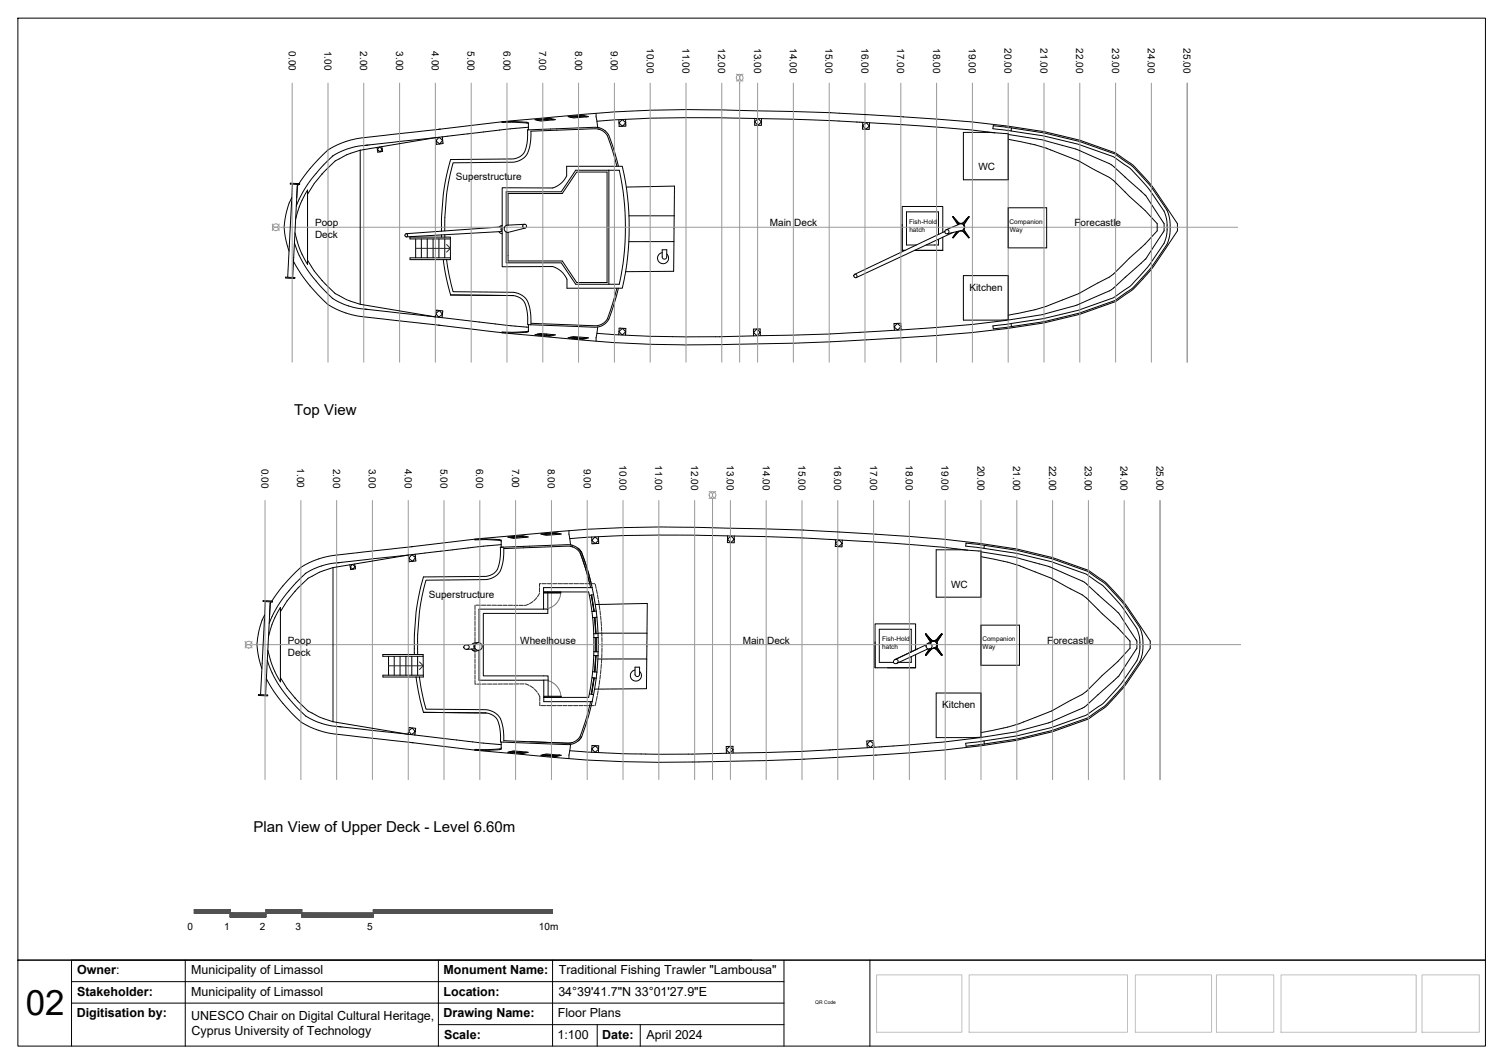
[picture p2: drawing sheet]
<svg xmlns="http://www.w3.org/2000/svg" width="420mm" height="297mm" viewBox="0 0 420 297" stroke-linecap="round" stroke-linejoin="round" font-family="sans-serif">
<!-- layer: Line (0.05) -->
<g fill="none" stroke="#000" stroke-width=".28">
<path d="M5 5.1h410v262.9h-410zM121.6 38.4l-21 3.5M121.7 38.4l-19.8 2.2M122.5 36.1l18.5-2.2 22.1-2a374.5 374.5 0 0 1 47.8-1l20.7 .5 10.6 .6a450.7 450.7 0 0 1 47.6 4.5l2.3 .3 9.5 2.3 10.1 3.6 4.8 3.4 4.9 5.2 7.5 11.1v2l-3.1 4.7-4.4 6.4-4.9 5.3-4.8 3.4-10.1 3.5a124.2 124.2 0 0 1-20.1 4 548.3 548.3 0 0 1-39.5 3.2l-20.2 .9-25.3 .5a355 355 0 0 1-24.5-.6l-29.5-2.6-20-2.3M123 36.1l-15.6 1.7a47.1 47.1 0 0 0-10 1.5 17 17 0 0 0-9.6 6.4l-2 2.4-2.3 3.2M123.5 38.2l.2 .9-1.1-.8-.8 1.1 1 .8-.9 .1-.2-1.9M123.5 38.2l-1.8 .2M123.7 39.1l.1 1-1 .1zM147.6 34.5l-4.3-.4-3 .1v-.2a24.4 24.4 0 0 1 7.3 .3v1.9M147.6 35.5l-24.1 2.7M149.5 33.4l4-.4 1.6 .4-4.1 .4zM153.8 33.3l-3.6 .3"/>
<path d="M154.6 33.5l-1-.3-3.6 .3M158.7 32.6l3.8-.4 1.9 .4-4.2 .3zM163.1 32.4l-3.7 .4M163.9 32.6a4.1 4.1 0 0 0-2.7-.1l-2 .2M166.5 31.7l.5 3.9M166.8 33.9l14.5-.9 10.5-.2 29.5 .5 18.9 .8a575.1 575.1 0 0 1 37.7 3M167.1 36a3.7 3.7 0 0 1 3 2.9l2.2 7.5M167.6 36.2l-1.4-.3-17.9 .7a10.4 10.4 0 0 1-1.7 7.3 5.8 5.8 0 0 1-3.2 1.4l-16.8 .2-.9 3.3-1 5.7-.4 6.2-.1 3.8M173.8 33.4l1 .9-.9 .9-1-.9zM174.8 33.3v1.9h-.9l-.9 .1-.1-1.9M210.8 34l1-.9 .9 .9-.9 1zM210.8 33.1v1.9h.4h1.5v-1.9"/>
<path d="M241 35.1l1-.9 .9 1-1 .9zM241 34.1l-.1 1.9 .2 .1h1.7l.1-1.8M269.1 37h7.3l5.2 .3v12.9h-12.5zM281.6 37.5a72.3 72.3 0 0 1 15.9 3.3l3.4 .9 4.9 2.2a16.5 16.5 0 0 1 8.6 5.6l5.7 5.1 5.1 7.8v2l-5.1 7.8-5.8 5.2a16.4 16.4 0 0 1-8.5 5.6l-4.1 1.8M281.6 38.9l7.5 1.5 3.2 1 9.1 3.5 4.1 2.4a20.1 20.1 0 0 1 8.8 6.3l5.6 5.2 3.4 3.6v2l-3.4 3.7-4.4 4-4.4 4.4-1.2 .9-8.5 4.6a68.3 68.3 0 0 1-16.5 5.4l-3.3 .6M282.6 35.7l-5.1-.6-.1 .8 5 .7M282.6 35.7l9.1 1.4 9.8 2.4 10 3.5 2.1 1.6a27.4 27.4 0 0 1 6.1 5.5l1.8 2 3 4.4a11.7 11.7 0 0 1 1.7 11.3l-4.7 7-2.9 3.3a17.2 17.2 0 0 1-5 4.2l-2.1 1.6a104.1 104.1 0 0 1-28.9 7.3l-.2-.9a102 102 0 0 0 21.3-4.5l7.3-2.7 1-.6a26.8 26.8 0 0 0 7.9-7.2l1.3-1.4 4-5.9a12.4 12.4 0 0 0 0-9.1l-4-5.9-1.7-1.9a26.9 26.9 0 0 0-7.6-6.8l-.9-.6a123.5 123.5 0 0 0-19.5-5.8l-9.1-1.3zM81.1 51.1l2.6 .2v.2l-2.6-.1zM81.5 55.2a17.3 17.3 0 0 0-.7 14.9M81.7 51.4l-1.3 26M83.1 51.5l-1.3 26M83.4 51.5l-.3 .5"/>
<path d="M90.9 47.6l-3.1 3.6-1.9 3M93 43.5a36.6 36.6 0 0 0-10.2 14M100.6 41.9a30 30 0 0 0-7.1 3.2l-2.6 2.5M100.6 41.9v43M102.8 40.5a20.5 20.5 0 0 0-10 3.1M106 41l.8 .6-.6 .8-.8-.6zM106.7 40.9l.2 1.4-1.4 .2-.2-1.3M140.3 52.4l14.1 .1a6.4 6.4 0 0 0 3.9-3.4v-2.7h15.5a76.1 76.1 0 0 1 0 34.1h-15.4a4.6 4.6 0 0 0-1.6-4.8l-1.2-.8-1.2-.5-14.1 .1zM170.1 47.5v31.9M172.8 46.4l-1.1-3.8a18.5 18.5 0 0 0-1.9-5.3 4.4 4.4 0 0 0-4.1-1.8l-18.3 .8a9.9 9.9 0 0 1-1.5 6.9l-1 .7-1.5 .5-17.5 .1-1.2 4.9-.7 3.8a59.4 59.4 0 0 0-.7 10.2v1.1M175 52.2l13.4-.2-.1 8.2M281.6 58h10.8v11.2h-10.8z"/>
<path d="M79.8 77.4l2.6 .1v.3l-2.6-.2zM82 73a43.6 43.6 0 0 0 9.6 12 23.8 23.8 0 0 0 11.1 3.6l20.3 2.2M82.3 67.8a34.6 34.6 0 0 0 10.7 15.6M82.6 61.1a26.3 26.3 0 0 1 3.3-8v20.7a27.1 27.1 0 0 1-3.5-8.8M85.9 72.7l1.9 3 3.1 3.6M90.9 79.3l2.8 2.7a22.7 22.7 0 0 0 6.9 2.9M113.5 65.2l26.6-1.8v1.2l-.2 .1-26.4 1.4M116.1 66.7v5.3M117.7 66.7v5.3M119.4 66.7v5.3M121 66.7v5.3M122.6 66.7v5.3"/>
<path d="M123.3 65.6v.6M123.8 72.5l.9 5 1.2 4.8 17.5 .2a4.2 4.2 0 0 1 3.8 4.3l.2 3.8 .9 .1M124.2 66.7v5.3M124.2 65.5l.1 .7M124.3 66.2h-9.8v.5h11.3M124.3 66.2h1.5v6.3h-1M124.8 72.5l.7 4.5 1.1 4.4 16.8 .2a5.1 5.1 0 0 1 4.7 5.2l.2 3.5 18.2 .6a3.9 3.9 0 0 0 3.2-1.9l2.6-8.5M125.8 72h-11.2v.5h10.2M139.4 64.7l.9 .5M140.3 62.9l-.9 .5M141.4 63v-9.5h15.4l4-6h12.2a74.7 74.7 0 0 1 0 31.9h-12.2l-4-6h-15.4v-8.6M141.9 62.8a1.03 1.03 0 0 0-1.1 1.1 1.03 1.03 0 0 0 1.1 1"/>
<path d="M141.9 62.9v-8.9h15.2l4-6h8.5v30.9h-8.5l-4-6h-15.2v-8M146.5 62.6l-4.6 .3M146.7 63.7l-4.8 1.2M175.7 67.5l12.6-.1-.1 8.3-13.4 .1M175.7 60.2h12.6M185 69.7h1.3v1.4a.76 .76 0 0 1-.2 1 .76 .76 0 0 1-1 0zM185 70.5a1.55 1.55 0 0 0-1.2 2.1 1.55 1.55 0 0 0 2.3 .7 1.55 1.55 0 0 0 .2-2.4M188.3 60.2v7.2M252 69.9h.8M252 62.7v7.2M262.2 65.5v-6.4h-9v9.3h2.8M262.2 66.8v1.6h-3.5"/>
<path d="M263.4 64.9v-7.3h-11.4v12.3M263.4 66.2v3.7h-7.9M263.9 64.6l-25.1 12M264.3 64.1a.59 .59 0 0 0-.3 .8 .59 .59 0 0 0 .7 .4M264.3 64.1l3.5-1.4a.99 .99 0 0 1 1.6 .4 .99 .99 0 0 1-1.1 1.3l-3.6 .9a.59 .59 0 0 0 .4-.8 .59 .59 0 0 0-.8-.4zM266.1 60.5l1.5 2.2h.1l-.5-.9 .5 .5M266.1 66.3l.2 .1M266.1 60.5l1.1 1.3M266.2 64.9l-27 12.6M266.3 60.4l-.2 .1M266.3 60.4l1.5 1.7M266.3 60.4l1 1.4"/>
<path d="M267.2 65l-1.1 1.3M267.2 64.7l-1.1 1.6M267.3 65.1l-1 1.3M267.4 64.7l-.2 .3M267.8 64.7l-.1-.1-.5 .4M267.8 62.1a1.13 1.13 0 0 0 1.3 0 .87 .87 0 0 1-1.3 0zM267.8 64.7l-1.5 1.7M268.5 64.4l.7 .2M269.1 62.7h.1M269.1 76.9h12.5v12.4l-12.5 .1zM269.1 64.7l1.5 1.7M269.2 64.6l.4 .5 .1-.1"/>
<path d="M269.2 62.7a.85 .85 0 0 1 0 1.4 .97 .97 0 0 0 0-1.4zM269.2 64.6l-.1 .1a1.13 1.13 0 0 0-1.3 0M269.2 64.1l.5 .9M269.3 64.1l1.4 2.2M269.6 61.8l1-1.4-1.5 1.7M269.6 65.1l1 1.3M269.7 61.8h-.1l-.4 .5M269.7 65l1 1.3M269.7 61.8l-.5 .9M270.6 60.4l.1 .1M270.7 66.3l-.1 .1M270.7 60.5l-1 1.3"/>
<path d="M270.7 60.5l-1.4 2.3M92.8 83.3a20.5 20.5 0 0 0 10 3.1M100.6 84.9l21 3.6M101.9 86.3l19.7 2.2M121.6 88.5l.2-1.9h.4l1.5 .2-.2 1.9M121.6 88.5l1.9 .2M121.7 87.5l1.1-.8 .8 1-1.1 .9zM123.5 88.7l24.1 2.7M147.6 92.4l-4.3 .4-3-.1v.2l3 .1 4.3-.4M147.6 90.6v2M148.3 90.7h.1M149.5 93.5l1.5-.4 4.1 .4-1.6 .4z"/>
<path d="M150 93.4l3.6 .3 1-.3M150.2 93.3l1.3 .1M151.5 93.1v.3l1.1 .1 .1-.3M152.7 93.5l1.1 .1M158.7 94.3l1.5-.3 4.2 .3-1.5 .4zM159.2 94.2l3.4 .3 1.3-.2a4.1 4.1 0 0 1-2.7 .1zM159.4 94.1l3.7 .4M167 91.3l-.5 3.9M172.8 80.5l-1.2 4.3a14 14 0 0 1-1.8 4.7 4.6 4.6 0 0 1-4.6 1.8l-16.9-.6M172.9 93.5l.1-1.9h.4l1.4 .1v1.9M172.9 92.5l1-.8 .9 .9-1 .9zM211.4 91.8l1 1-.9 .9-1-.9z"/>
<path d="M212.4 93.7v-1.8l-.2-.1-1.7 .1v1.9M250.7 90.3l1 .9-.9 1-1-.9zM251.7 92.1l-.1-1.9-1.9 .1 .2 1.9M282.4 90.3l-5 .7 .1 .8 5.1-.6M301.6 84.8l-1.1 .5a91 91 0 0 1-19.4 4.1l-8.9 1.1-9.6 .8-30.9 1.9-30.7 .8-9.4 .1-9.9-.2-14.9-.8M93 158.5a28.4 28.4 0 0 0-7.1 3.1l-2.6 2.5M93 158.5v43M95.2 157a20.4 20.4 0 0 0-9.9 3.1M98.4 157.6l.8 .5-.6 .8-.7-.6zM99.1 157.4l.2 1.4-1.3 .2-.3-1.3M114 155l-21 3.5M114.1 154.9l-19.8 2.2"/>
<path d="M115.4 152.6l-20.3 2.2a23.7 23.7 0 0 0-11 3.6 45.1 45.1 0 0 0-8.2 9.4M116 154.7l.1 1-1.1-.9-.8 1.1 1.1 .8-1 .1-.2-1.9M116 154.7l-1.9 .2M116.1 155.7l.1 .9-.9 .1zM139.6 150.9l.4 .1M139.6 150.9l-3.9-.3-3 .1v-.2a24 24 0 0 1 7.3 .3v2M139.8 152.8a10.7 10.7 0 0 1-1.3 6.7 4.3 4.3 0 0 1-2.7 1.4l-17.5 .2-1.7 7.3a58.1 58.1 0 0 0-.9 10.2l.1 4.1M139.8 152.8l18.3-.7a4.5 4.5 0 0 1 4.4 2.1M140 152l-24 2.7M140.7 152.7l-.9 .1M141.9 149.9l4-.4 1.7 .4-4.2 .4zM146.2 149.8l-3.6 .3"/>
<path d="M147 150l-1-.3-3.6 .4M151.1 149.1l3.8-.4 1.9 .4-4.1 .3zM155.5 149l-3.7 .3M156.3 149.1a4.2 4.2 0 0 0-2.7-.1l-2 .2M158.9 148.2l.5 3.9M159.2 150.4l14.5-.9 10.6-.1 29.4 .4 18.9 .8a574.2 574.2 0 0 1 37.7 3M159.5 152.5a4.2 4.2 0 0 1 2.6 1.9M160 152.7l-1.4-.2-17.9 .6a11.3 11.3 0 0 1-1.5 7.1 5.5 5.5 0 0 1-3.4 1.6l-16.8 .2-1.7 7.9a59.1 59.1 0 0 0-.6 10.1v2.7M162.1 154.4l1.5 4.4 1.4 5.2M162.1 154.4l1.5 4.2 1.1 4.3M166.2 149.9l1 .9-.9 1-1-.9zM167.2 149.8l.1 1.9-1.9 .1-.1-1.9"/>
<path d="M203.2 150.5l1-.9 .9 1-.9 .9zM203.3 149.6l-.1 1.9h.4h1.5v-1.9M224.3 148l10.3 .5a451.8 451.8 0 0 1 47.6 4.5l2.3 .4 9.5 2.3 10.1 3.5 4.8 3.5 4.9 5.2 7.5 11.1v2l-3.1 4.6-4.4 6.4-4.9 5.3-4.8 3.4-10.1 3.6a123 123 0 0 1-20.1 3.9 548.3 548.3 0 0 1-39.5 3.2l-10 .5a975.2 975.2 0 0 1-50.6 .7 669.2 669.2 0 0 1-44.3-3.6l-14.6-1.7M224.3 148h-.2a747.7 747.7 0 0 0-55-.5l-13.6 .9-20.4 1.9-20.2 2.3M233.4 151.6l1-.9 .9 1-1 .9zM233.4 150.7l.1 1.9 1.7 .1 .1-1.9M261.5 153.5h7.3l5.2 .3v12.9h-12.5zM274 154.1a71.5 71.5 0 0 1 15.9 3.2l3.4 .9 9.7 4.3 9.5 8.7 5.1 7.8v2l-5.1 7.8-9.5 8.6-8.9 3.9M274 155.4l7.5 1.5 3.2 1 9.1 3.5 4.1 2.4a20.1 20.1 0 0 1 8.8 6.3l5.6 5.2 3.4 3.7v2l-3.4 3.6-4.4 4-4.4 4.4-1.2 .9-4.4 2.3a37.4 37.4 0 0 1-8.7 4.1 65 65 0 0 1-15.2 4.2M275 152.2l-5.1-.6-.1 .8 5.1 .7M275 152.2l9.1 1.4 9.8 2.4 10 3.5 2.1 1.6a27.4 27.4 0 0 1 6.1 5.5l1.8 2 3 4.4a11.7 11.7 0 0 1 1.7 11.3l-4.7 7-2.9 3.3a17.2 17.2 0 0 1-5 4.2l-2.1 1.6a104.2 104.2 0 0 1-28.9 7.3l-.1-.9a102.3 102.3 0 0 0 21.2-4.5l7.3-2.6 1-.7a27.1 27.1 0 0 0 7.9-7.1l5.3-7.4a12.4 12.4 0 0 0 0-9l-4-5.9-1.7-2a26.9 26.9 0 0 0-7.6-6.8l-.9-.5a123.5 123.5 0 0 0-19.5-5.8l-9-1.4zM73.5 167.7l2.6 .1v.2l-2.6-.1z"/>
<path d="M73.9 171.7a17.5 17.5 0 0 0-.7 14.9M74.1 167.9l-1.3 26M75 177.7a24.9 24.9 0 0 1 3.3-8.1v20.8a26.3 26.3 0 0 1-3.5-8.9M75.5 168l-1.3 26M75.8 168l-.3 .5M79.5 168.9l-1.2 1.8M83.3 164.1l-3.1 3.7-.7 1.1M85.4 160a36.6 36.6 0 0 0-10.2 14M133.6 179.4l-1.1 .1-.6 .4M151.8 165.3h4.9v.3h-4.9zM151.8 165.6v4.5M153 165.6v4.5"/>
<path d="M164.7 166.2l.7 4.5M165.2 162.9l-1.1-3.8a17.9 17.9 0 0 0-1.9-5.3l-.7-.7a4 4 0 0 1 1.4 2.2l1.3 3.9 1.2 4.8M165.2 166.1l.7 4.6M165.2 166.1l.8 4.6M165.3 166.1l.7 4.6M165.6 172.4l.3 4.5M165.8 166l.8 4.6M165.9 178v3.9M166.1 172.4l.3 4.5M166.2 172.4l.3 4.5M166.3 168.7l14.5-.2-.1 8.3M166.5 178v4"/>
<path d="M166.8 172.3l.3 4.6M167.1 176.8h13.6M167.1 178v4M180.7 176.8v7.2M244.5 179.2v7.2M258.6 177l1.6 1.7M258.6 177l1.4 2.3M258.6 177l1 1.4M258.7 177l1 1.3M258.7 177h-.1M258.7 177l1.5 1.7M258.8 179.9l-8.8 4.3"/>
<path d="M259.2 179.6l1-.4a1 1 0 0 1 1.6 .5 1 1 0 0 1-1.1 1.3l-1 .2M260.1 178.8l.8 .2 .7-.2M260.1 178.8l-.5-.4 .5 .8h-.1M260.2 178.7a1.16 1.16 0 0 0 1.4 0M260.2 178.7a1.16 1.16 0 0 0 1.4 0v.1l-.7 .2-.8-.2zM260.2 178.7l-.1 .1M261.5 179.2h.1M261.6 179.3a.97 .97 0 0 1 0 1.3M261.6 179.3a.82 .82 0 0 1 0 1.3 .97 .97 0 0 0 0-1.3zM261.6 178.7v.1M261.6 179.3h.1M261.7 179.3a1.01 1.01 0 0 1 0 1.3"/>
<path d="M262.1 178.4l-.5 .4M262.1 178.4l-.5 .9M263 177l-1.4 1.7M263 177h.2M263.2 177l-1.1 1.4M263.2 177l-1.5 2.3M274 174.5h10.8v11.2h-10.8zM72.2 193.9l2.6 .1v.3l-2.6-.2zM74.4 189.5a42.6 42.6 0 0 0 9.7 12.1 23.8 23.8 0 0 0 11 3.5l20.3 2.3M74.7 184.3a34.8 34.8 0 0 0 10.7 15.6 19.9 19.9 0 0 0 9.8 3M78.3 189.2l1.9 3 2.2 2.6M82.4 194.8v.1"/>
<path d="M82.4 194.9l.9 .9M83.3 195.9l2.8 2.6a24.9 24.9 0 0 0 6.9 3M108.5 183.2v5.3M110.1 183.2v5.3M111.8 183.2v5.3M113.4 183.2v5.3M115 183.2v5.3M116.2 189l1.1 6.2 1 3.7M116.7 182.7h-9.7v.5h11.2M116.7 182.7h1.5l.1 6.3h-1.1M116.7 183.2v5.3M117.2 189l.5 3.4 1.3 5.6 16.8 .1a5.1 5.1 0 0 1 4.7 5.2l.2 3.5 18.9 .6"/>
<path d="M118.3 188.5h-11.3v.5h10.2M118.3 198.9h.1M118.3 198.9l17.5 .1a4.2 4.2 0 0 1 3.8 4.4l.2 3.7 17.8 .7a4.6 4.6 0 0 0 4.9-2.1M130.3 180l2.2-.1v1.3l-2.1 .1M133.9 181.5l-.8 .2a1.16 1.16 0 0 1-1.3-.5l.9 .6M151.9 194.4h4.8v.3h-4.8zM151.9 189.9v4.5M153.1 189.9v4.5M165 195.9l-.8 3.3-1.7 5.3a3.7 3.7 0 0 1-2.8 2.9M165.4 189.2l-.7 4.5M165.4 195.9l-1.3 5a16.7 16.7 0 0 1-1.9 5.2l-.7 .8M165.9 183l-.3 4.5"/>
<path d="M165.9 189.3l-.7 4.5M166 189.3l-.8 4.5M166 189.3l-.7 4.5M166.2 187.6l.3-4.6-.3 4.6M166.4 183l-.3 4.6M166.6 189.3l-.8 4.6M167 184h13.7l-.1 8.3-14.5 .1M167.1 183.1l-.3 4.5M177.4 186.3h1.3v1.4a.73 .73 0 0 1-.2 1 .73 .73 0 0 1-1.1-.2zM177.4 187.1a1.55 1.55 0 0 0-1.2 2.1 1.55 1.55 0 0 0 2.3 .7 1.55 1.55 0 0 0 .2-2.5M244.5 186.4h11.3M247.9 186.4h7.9"/>
<path d="M254.6 182v-6.3h-9v9.2h4M254.6 183.3v1.6h-3.5M255.8 181.4v-7.2h-11.3v12.2M255.8 182.8v3.6M258.6 182.9l.1 .1M259.2 181.2l-8.7 4M259.6 181.5l-1 1.4M259.6 181.2l-1 1.7M259.7 181.6l-1 1.4M259.8 181.2l-.2 .3M260.2 181.3a1.16 1.16 0 0 1 1.4 0M260.2 181.3l-.1-.2-.5 .4"/>
<path d="M260.2 181.3l-1.5 1.7M260.9 180.9l.7 .2M261.5 193.5h12.5v12.3l-12.5 .1zM261.6 181.1l.5 .4M261.6 181.1v.2a1.16 1.16 0 0 0-1.4 0M261.6 180.6l.5 .9M261.6 181.3l1.4 1.7M261.6 181.1v.2M261.7 180.6l1.5 2.3M261.7 180.6h-.1M262 181.6l1 1.4M262.1 181.5l1.1 1.4"/>
<path d="M263.2 182.9l-.2 .1M93 201.5l21 3.5M94.3 202.8l19.7 2.2M114 205l.2-1.9 1.9 .2-.2 1.9M114 205l1.9 .2M114.1 204.1l1.1-.9 .8 1.1-1 .8zM115.9 205.2l18.4 2.2 5.7 .5M140 207.2v1.2a.54 .54 0 0 1 .1 .6 .54 .54 0 0 1-.5 .3l-3.9 .2-3-.1v-.2l3 .1 3.9-.2M140 208.9l-.4 .2M141.9 210l1.8-.4 3.9 .4-1.6 .4zM142.4 209.9l3.4 .3 1.2-.2M142.6 209.8l1.3 .1"/>
<path d="M143.9 209.7v.2l1.1 .1 .1-.2M145.1 210l1.1 .1M148 207.1l10.6 .4 1.4-.2M151.1 210.8l1.6-.3 4.1 .3-1.6 .5zM151.6 210.7l3.5 .3 1.2-.2a4.2 4.2 0 0 1-2.7 .1zM151.8 210.7l3.7 .3M159.2 209.6l14.3 .8 10.9 .2M159.4 207.8l-.5 4M165.3 210l.1-1.9h.1l1.8 .1-.1 1.9M165.3 209.1l1-.9 .9 1-1 .9zM203.8 208.4l1 .9-.9 1-1-1zM204.8 210.2l-.1-1.8h-1.8v1.9"/>
<path d="M243.1 206.8l1 .9-.9 1-1-.9zM244.1 208.6l-.1-1.8h-1.7l-.2 .1 .2 1.9M274.8 206.8l-5 .7 .1 .9 5.1-.7M294 201.3l-1.1 .5a91 91 0 0 1-19.4 4.2l-2.1 .2a298.9 298.9 0 0 1-25.1 2.3l-22.2 1.3-39.5 .8M5 268h410v24h-410zM20 274.1h199M51.8 268v24M122.5 268v24M154.4 268v24M210 268h-190v24M219 268v24M243 268v24"/>
<path d="M20 280h199M122.5 286.1h96.5M166.8 286.1v5.9M178.9 286.1v5.9"/>
<circle cx="113.5" cy="65.7" r=".42"/>
<circle cx="146.6" cy="63.2" r=".54"/>
<circle cx="239" cy="77" r=".48"/>
</g>
<g fill="none" stroke="#999" stroke-width=".28">
<path d="M81.6 23.2v77.9M91.6 23.2v77.9M101.6 23.2v77.9M111.6 23.2v77.9M121.6 23.2v77.9M131.6 23.2v77.9M141.6 23.2v77.9M151.6 23.2v77.9M161.6 23.2v77.9M171.6 23.2v77.9M181.6 23.2v77.9M191.6 23.2v77.9"/>
<path d="M201.6 23.2v77.9M205.7 20.7a.94 .94 0 0 1 .9 1 .94 .94 0 0 1-.9 .9M206.6 23.2v-.2v78.1M207.6 20.7a.94 .94 0 0 0-1 1 .94 .94 0 0 0 1 .9M211.6 23.2v77.9M221.6 23.2v77.9M231.6 23.2v77.9M241.6 23.2v77.9M251.7 23.2v77.9M261.6 23.2v77.9M271.7 23.2v77.9M281.6 23.2v77.9"/>
<path d="M291.7 23.2v77.9M301.6 23.2v77.9M311.7 23.2v77.9M321.6 23.2v77.9M331.7 23.2v77.9zM76.1 64.4a.94 .94 0 0 1 .9-1 .94 .94 0 0 1 1 1M76.1 62.5a.94 .94 0 0 0 .9 .9 .94 .94 0 0 0 1-.9M78.3 63.4h267.5M74 139.7v77.9M84.1 139.7v77.9M94 139.7v77.9M104 139.7v77.9"/>
<path d="M114 139.7v77.9M124 139.7v77.9M134 139.7v77.9M144 139.7v77.9M154.1 139.7v77.9M164 139.7v77.9M174.1 139.7v77.9M184 139.7v77.9M194.1 139.7v77.9M198.1 137.3a.94 .94 0 0 1 1 .9 .94 .94 0 0 1-1 .9M199.1 139.7v-.2v78.1M200 137.3a.94 .94 0 0 0-.9 .9 .94 .94 0 0 0 .9 .9"/>
<path d="M204 139.7v77.9M214 139.7v77.9M224 139.7v77.9M234 139.7v77.9M244.1 139.7v77.9M254 139.7v77.9M264.1 139.7v77.9M274 139.7v77.9M284.1 139.7v77.9M294 139.7v77.9M304.1 139.7v77.9M314 139.7v77.9"/>
<path d="M324.1 139.7v77.9zM68.5 179a.94 .94 0 0 0 .9 1 .94 .94 0 0 0 1-1M70.8 180h275.9M68.5 180.9a.94 .94 0 0 1 .9-.9 .94 .94 0 0 1 1 .9"/>
<circle cx="206.6" cy="21.7" r=".94"/>
<circle cx="77.1" cy="63.5" r=".95"/>
<circle cx="199" cy="138.2" r=".94"/>
<circle cx="69.5" cy="180" r=".95"/>
</g>
<g fill="none" stroke="#272727" stroke-width=".28">
<path d="M124.8 68.3l1 1h-9.7M125.8 69.3l-1 1.1M132.7 172v1.2M132.7 170.5v1.2M132.7 173.5v1.2M132.7 175v1.2M132.7 176.5v1.2M132.7 178v1.2M132.7 179.5v1.2M132.7 169v1.2M133 168.9l1.2 .1M134.5 169h1.2"/>
<path d="M136 169h1.2M137.5 169h1.2M139 169h1.2M140.5 169h1.2M142 169h1.2M143.5 169h1.2M145 169h1.2M147.6 168.7l-1.1 .3M148.9 167.9l-1 .7M150 166.8l-.9 .9M150.7 165.6l-.6 1M150.7 164v1.3"/>
<path d="M151.1 162.9h-.4v.9M151.4 162.9h1.2M152.9 162.9h1.2M154.4 162.9h1.2M155.9 162.9h1.2M157.4 162.9h1.2M158.9 162.9h1.2M160.4 162.9h1.2M161.9 162.9h1.2M163.4 162.9h1.2M164.9 162.9h1.2M166.3 163.1l.2 1.2"/>
<path d="M166.6 164.6l.3 1.1M166.9 166l.2 1.2M167.2 167.5l.2 1.2M167.4 169l.2 1.2M167.6 170.5l.1 1.2M167.8 172l.1 1.2M167.9 173.5l.1 1.2M168 175l.1 1.2M168.1 176.5v1.2M168.1 178l.1 1.2M168.2 179.5v1.2M117.2 184.8l1 1.1h-9.7"/>
<path d="M118.2 185.9l-1 1M132.7 185.5v1.2M132.7 190v1h.2M132.7 181v1.2M132.7 182.5v1.2M132.7 184v1.2M132.7 187v1.2M132.7 188.5v1.2M133.2 191h1.2M134.7 191h1.2M136.2 191h1.2M137.7 191h1.2"/>
<path d="M140.4 191h-1.2M140.7 191h1.2M142.2 191h1.2M144.9 190.9l-1.2 .1M145.2 190.9h1.2M146.7 190.9l1.1 .4M148.1 191.5l1 .7M149.3 192.3l.8 .9M150.2 193.5a2.59 2.59 0 0 1 .6 2.1M150.8 195.9l.1 1.1M151.2 197h1.2M152.7 197h1.2"/>
<path d="M154.2 197h1.2M155.7 197h1.2M157.2 197h1.2M158.7 197h1.2M160.2 197h1.2M161.7 197h1.2M163.2 197h1.2M164.7 197h1.2M166.5 195.8l-.3 1.2M166.8 194.4l-.2 1.2M167.1 192.9l-.2 1.2M167.3 191.4l-.2 1.2"/>
<path d="M167.5 189.9l-.1 1.2M167.7 188.5l-.1 1.1M167.9 187l-.2 1.2M168 185.5l-.1 1.2M168.1 184l-.1 1.2M168.1 182.5v1.2M168.2 181l-.1 1.2"/>
</g>
<!-- layer: Line (0.25) -->
<g fill="none" stroke="#000" stroke-width=".28">
<path d="M133.8 179.4v-9.3h19.2v1.1h-18v17.5h18.1v1.2h-19.3v-8.4M151.8 164h13.6l.4 2-1.1 .2-.3-.9h-12.6zM165.4 170.7l1.2-.1 .2 1.7-1.2 .1zM165.9 176.9h1.2v1.1h-1.2zM151.9 194.7h12.5l.3-1 1.1 .2-.4 2h-13.5zM165.6 187.5l1.2 .1-.2 1.7-1.2-.1zM165.9 181.9l1.2 .1v1.1l-1.2-.1z"/>
<circle cx="130.3" cy="180.6" r=".7"/>
<circle cx="133.6" cy="180.5" r="1.07"/>
<circle cx="250.2" cy="184.6" r=".64"/>
<circle cx="259.5" cy="180.4" r=".84"/>
</g>
<path d="M156.7 165.2a4.8 4.8 0 0 1-4.8 4.8M151.9 189.9a4.8 4.8 0 0 1 4.8 4.8" fill="none" stroke="#737373" stroke-width=".28"/>
<g fill="#4d4d4d" stroke="#4d4d4d" stroke-width=".28">
<path d="M54.3 254h10zM54.3 254h10z"/>
<path d="M54.3 254h10zM54.3 254h10z"/>
<path d="M54.3 254l10 .1zM54.3 254l10 .1z"/>
<path d="M54.3 254.1l10 .2v-.2zM54.3 254.1l10 .2h-10z"/>
<path d="M54.3 254.3l10 .4v-.4zM54.3 254.3l10 .4h-10z"/>
<path d="M54.3 254.7l10 .1v-.1zM54.3 254.7l10 .1h-10z"/>
<path d="M54.3 254.8l10 .1zM54.3 254.8l10 .1z"/>
<path d="M54.3 254.9l10 .1zM54.3 254.9l10 .1zM54.3 255h10zM54.3 255h10z"/>
<path d="M104.5 254h49.8zM104.3 254h50z"/>
<path d="M74.3 254h10zM74.3 254h10z"/>
<path d="M74.3 254h10zM74.3 254h10z"/>
<path d="M74.3 254l10 .1zM74.3 254l10 .1z"/>
<path d="M104.3 254l50 .2v-.2zM104.3 254l50 .2h-50z"/>
<path d="M74.3 254.1l10 .2v-.2zM74.3 254.1l10 .2h-10z"/>
<path d="M74.3 254.3l10 .4v-.4zM74.3 254.3l10 .4h-10z"/>
<path d="M104.3 254.2l50 .6v-.6zM104.3 254.2l50 .6h-50z"/>
<path d="M74.3 254.7l10 .1v-.1zM74.3 254.7l10 .1h-10z"/>
<path d="M74.3 254.8l10 .1zM74.3 254.8l10 .1z"/>
<path d="M74.3 254.9l10 .1zM74.3 254.9l10 .1z"/>
<path d="M104.3 254.8l50 .2v-.2zM104.3 254.8l50 .2h-50z"/>
<path d="M104.3 255h49.8zM104.3 255h50z"/>
<path d="M74.3 255h10zM74.3 255h10z"/>
<path d="M64.3 255h10zM64.3 255h10z"/>
<path d="M84.3 255h20zM84.3 255h20z"/>
<path d="M64.3 255h10zM64.3 255h10z"/>
<path d="M64.3 255l10 .1zM64.3 255l10 .1z"/>
<path d="M64.3 255.1l10 .2v-.2zM64.3 255.1l10 .2h-10z"/>
<path d="M84.3 255l20 .3v-.3zM84.3 255l20 .3h-20z"/>
<path d="M84.3 255.3l20 .3v-.3zM84.3 255.3l20 .3h-20z"/>
<path d="M64.3 255.3l10 .4v-.4zM64.3 255.3l10 .4h-10z"/>
<path d="M64.3 255.7l10 .1v-.1zM64.3 255.7l10 .1h-10z"/>
<path d="M64.3 255.8l10 .1zM64.3 255.8l10 .1z"/>
<path d="M84.3 255.6l20 .4v-.4zM84.3 255.6l20 .4h-20z"/>
<path d="M64.3 255.9l10 .1zM64.3 255.9l10 .1z"/>
<path d="M84.3 256h20zM84.3 256h20z"/>
<path d="M64.3 256h10zM64.3 256h10z"/>
</g>
<path d="M54.3 254h10v1h-10zM64.3 255h10v1h-10zM74.3 254h10v1h-10zM84.3 255h20v1h-20zM104.3 254h50v1h-50z" fill="none" stroke="#4d4d4d" stroke-width=".28"/>
<!-- layer: Line (white) -->
<path d="M244.9 272.2h23.8v16h-23.8zM270.7 272.2h44.3v16h-44.3zM317.2 272.2h21.3v16h-21.3zM339.8 272.2h16v16h-16zM357.9 272.2h37.7v16h-37.7zM397.3 272.2h16v16h-16z" fill="none" stroke="#c0c0c0" stroke-width=".28"/>
<text font-size="9.8" x="7.2" y="283.3">02</text>
<g font-size="4.2">
<text x="82.1" y="115.7">Top View</text>
<text x="70.8" y="232.3">Plan View of Upper Deck - Level 6.60m</text>
</g>
<g font-size="3.5">
<text x="21.5" y="272">Owner:</text>
<text x="53.4" y="272">Municipality of Limassol</text>
<text x="123.9" y="272">Monument Name:</text>
<text x="156.1" y="272">Traditional Fishing Trawler &quot;Lambousa&quot;</text>
<text x="21.5" y="278">Stakeholder:</text>
<text x="53.4" y="278">Municipality of Limassol</text>
<text x="123.9" y="277.9">Location:</text>
<text x="156" y="278">34°39'41.7&quot;N 33°01'27.9&quot;E</text>
<text x="21.4" y="284">Digitisation by:</text>
<text x="53.4" y="284.7">UNESCO Chair on Digital Cultural Heritage,</text>
<text x="123.9" y="284">Drawing Name:</text>
<text x="155.8" y="284">Floor Plans</text>
<text x="53.5" y="288.9">Cyprus University of Technology</text>
<text x="124" y="290">Scale:</text>
<text x="155.7" y="290">1:100</text>
<text x="168.3" y="289.9">Date:</text>
<text x="180.6" y="290">April 2024</text>
</g>
<g font-size="2.8">
<text x="80.6" y="14.3" transform="rotate(90 80.6 14.3)">0.00</text>
<text x="90.6" y="14.2" transform="rotate(90 90.6 14.2)">1.00</text>
<text x="100.6" y="14.3" transform="rotate(90 100.6 14.3)">2.00</text>
<text x="110.6" y="14.3" transform="rotate(90 110.6 14.3)">3.00</text>
<text x="120.6" y="14.3" transform="rotate(90 120.6 14.3)">4.00</text>
<text x="130.6" y="14.3" transform="rotate(90 130.6 14.3)">5.00</text>
<text x="140.7" y="14.3" transform="rotate(90 140.7 14.3)">6.00</text>
<text x="150.6" y="14.3" transform="rotate(90 150.6 14.3)">7.00</text>
<text x="160.7" y="14.3" transform="rotate(90 160.7 14.3)">8.00</text>
<text x="170.6" y="14.3" transform="rotate(90 170.6 14.3)">9.00</text>
<text x="180.7" y="13.4" transform="rotate(90 180.7 13.4)">10.00</text>
<text x="190.6" y="13.4" transform="rotate(90 190.6 13.4)">11.00</text>
<text x="200.7" y="13.4" transform="rotate(90 200.7 13.4)">12.00</text>
<text x="210.7" y="13.4" transform="rotate(90 210.7 13.4)">13.00</text>
<text x="220.7" y="13.4" transform="rotate(90 220.7 13.4)">14.00</text>
<text x="230.7" y="13.4" transform="rotate(90 230.7 13.4)">15.00</text>
<text x="240.7" y="13.4" transform="rotate(90 240.7 13.4)">16.00</text>
<text x="250.7" y="13.4" transform="rotate(90 250.7 13.4)">17.00</text>
<text x="260.6" y="13.4" transform="rotate(90 260.6 13.4)">18.00</text>
<text x="270.7" y="13.4" transform="rotate(90 270.7 13.4)">19.00</text>
<text x="280.6" y="13.5" transform="rotate(90 280.6 13.5)">20.00</text>
<text x="290.7" y="13.5" transform="rotate(90 290.7 13.5)">21.00</text>
<text x="300.7" y="13.5" transform="rotate(90 300.7 13.5)">22.00</text>
<text x="310.7" y="13.5" transform="rotate(90 310.7 13.5)">23.00</text>
<text x="320.7" y="13.5" transform="rotate(90 320.7 13.5)">24.00</text>
<text x="330.7" y="13.5" transform="rotate(90 330.7 13.5)">25.00</text>
<text x="273.3" y="47.6">WC</text>
<text x="127.4" y="50.4">Superstructure</text>
<text x="88" y="63.1">Poop</text>
<text x="215.1" y="63.1">Main Deck</text>
<text x="300.2" y="63.1">Forecastle</text>
<text x="88" y="66.5">Deck</text>
<text x="270.8" y="81.3">Kitchen</text>
<text x="73" y="130.8" transform="rotate(90 73 130.8)">0.00</text>
<text x="83.1" y="130.7" transform="rotate(90 83.1 130.7)">1.00</text>
<text x="93" y="130.8" transform="rotate(90 93 130.8)">2.00</text>
<text x="103.1" y="130.8" transform="rotate(90 103.1 130.8)">3.00</text>
<text x="113.1" y="130.9" transform="rotate(90 113.1 130.9)">4.00</text>
<text x="123.1" y="130.8" transform="rotate(90 123.1 130.8)">5.00</text>
<text x="133.1" y="130.8" transform="rotate(90 133.1 130.8)">6.00</text>
<text x="143.1" y="130.8" transform="rotate(90 143.1 130.8)">7.00</text>
<text x="153.1" y="130.8" transform="rotate(90 153.1 130.8)">8.00</text>
<text x="163.1" y="130.8" transform="rotate(90 163.1 130.8)">9.00</text>
<text x="173.1" y="129.9" transform="rotate(90 173.1 129.9)">10.00</text>
<text x="183" y="129.9" transform="rotate(90 183 129.9)">11.00</text>
<text x="193.1" y="129.9" transform="rotate(90 193.1 129.9)">12.00</text>
<text x="203.1" y="129.9" transform="rotate(90 203.1 129.9)">13.00</text>
<text x="213.1" y="129.9" transform="rotate(90 213.1 129.9)">14.00</text>
<text x="223.1" y="129.9" transform="rotate(90 223.1 129.9)">15.00</text>
<text x="233.1" y="129.9" transform="rotate(90 233.1 129.9)">16.00</text>
<text x="243.1" y="129.9" transform="rotate(90 243.1 129.9)">17.00</text>
<text x="253.1" y="129.9" transform="rotate(90 253.1 129.9)">18.00</text>
<text x="263.1" y="129.9" transform="rotate(90 263.1 129.9)">19.00</text>
<text x="273.1" y="130.1" transform="rotate(90 273.1 130.1)">20.00</text>
<text x="283.1" y="130.1" transform="rotate(90 283.1 130.1)">21.00</text>
<text x="293.1" y="130.1" transform="rotate(90 293.1 130.1)">22.00</text>
<text x="303.1" y="130.1" transform="rotate(90 303.1 130.1)">23.00</text>
<text x="313.1" y="130.1" transform="rotate(90 313.1 130.1)">24.00</text>
<text x="323.1" y="130.1" transform="rotate(90 323.1 130.1)">25.00</text>
<text x="119.8" y="166.9">Superstructure</text>
<text x="265.7" y="164.1">WC</text>
<text x="80.4" y="179.7">Poop</text>
<text x="145.4" y="179.7">Wheelhouse</text>
<text x="207.5" y="179.7">Main Deck</text>
<text x="292.6" y="179.7">Forecastle</text>
<text x="80.4" y="183">Deck</text>
<text x="263.2" y="197.8">Kitchen</text>
<text x="52.4" y="259.6">0</text>
<text x="62.7" y="259.7">1</text>
<text x="72.6" y="259.7">2</text>
<text x="82.6" y="259.6">3</text>
<text x="102.6" y="259.6">5</text>
<text x="150.6" y="259.6">10m</text>
</g>
<g font-size="1.8">
<text x="254" y="62.4">Fish-Hold</text>
<text x="254" y="64.6">hatch</text>
<text x="282" y="62.5">Companion</text>
<text x="282.1" y="64.7">Way</text>
<text x="246.4" y="179">Fish-Hold</text>
<text x="274.4" y="179">Companion</text>
<text x="246.4" y="181.2">hatch</text>
<text x="274.5" y="181.2">Way</text>
</g>
<text font-size="1.4" x="227.8" y="280.4">QR Code</text>
</svg>
